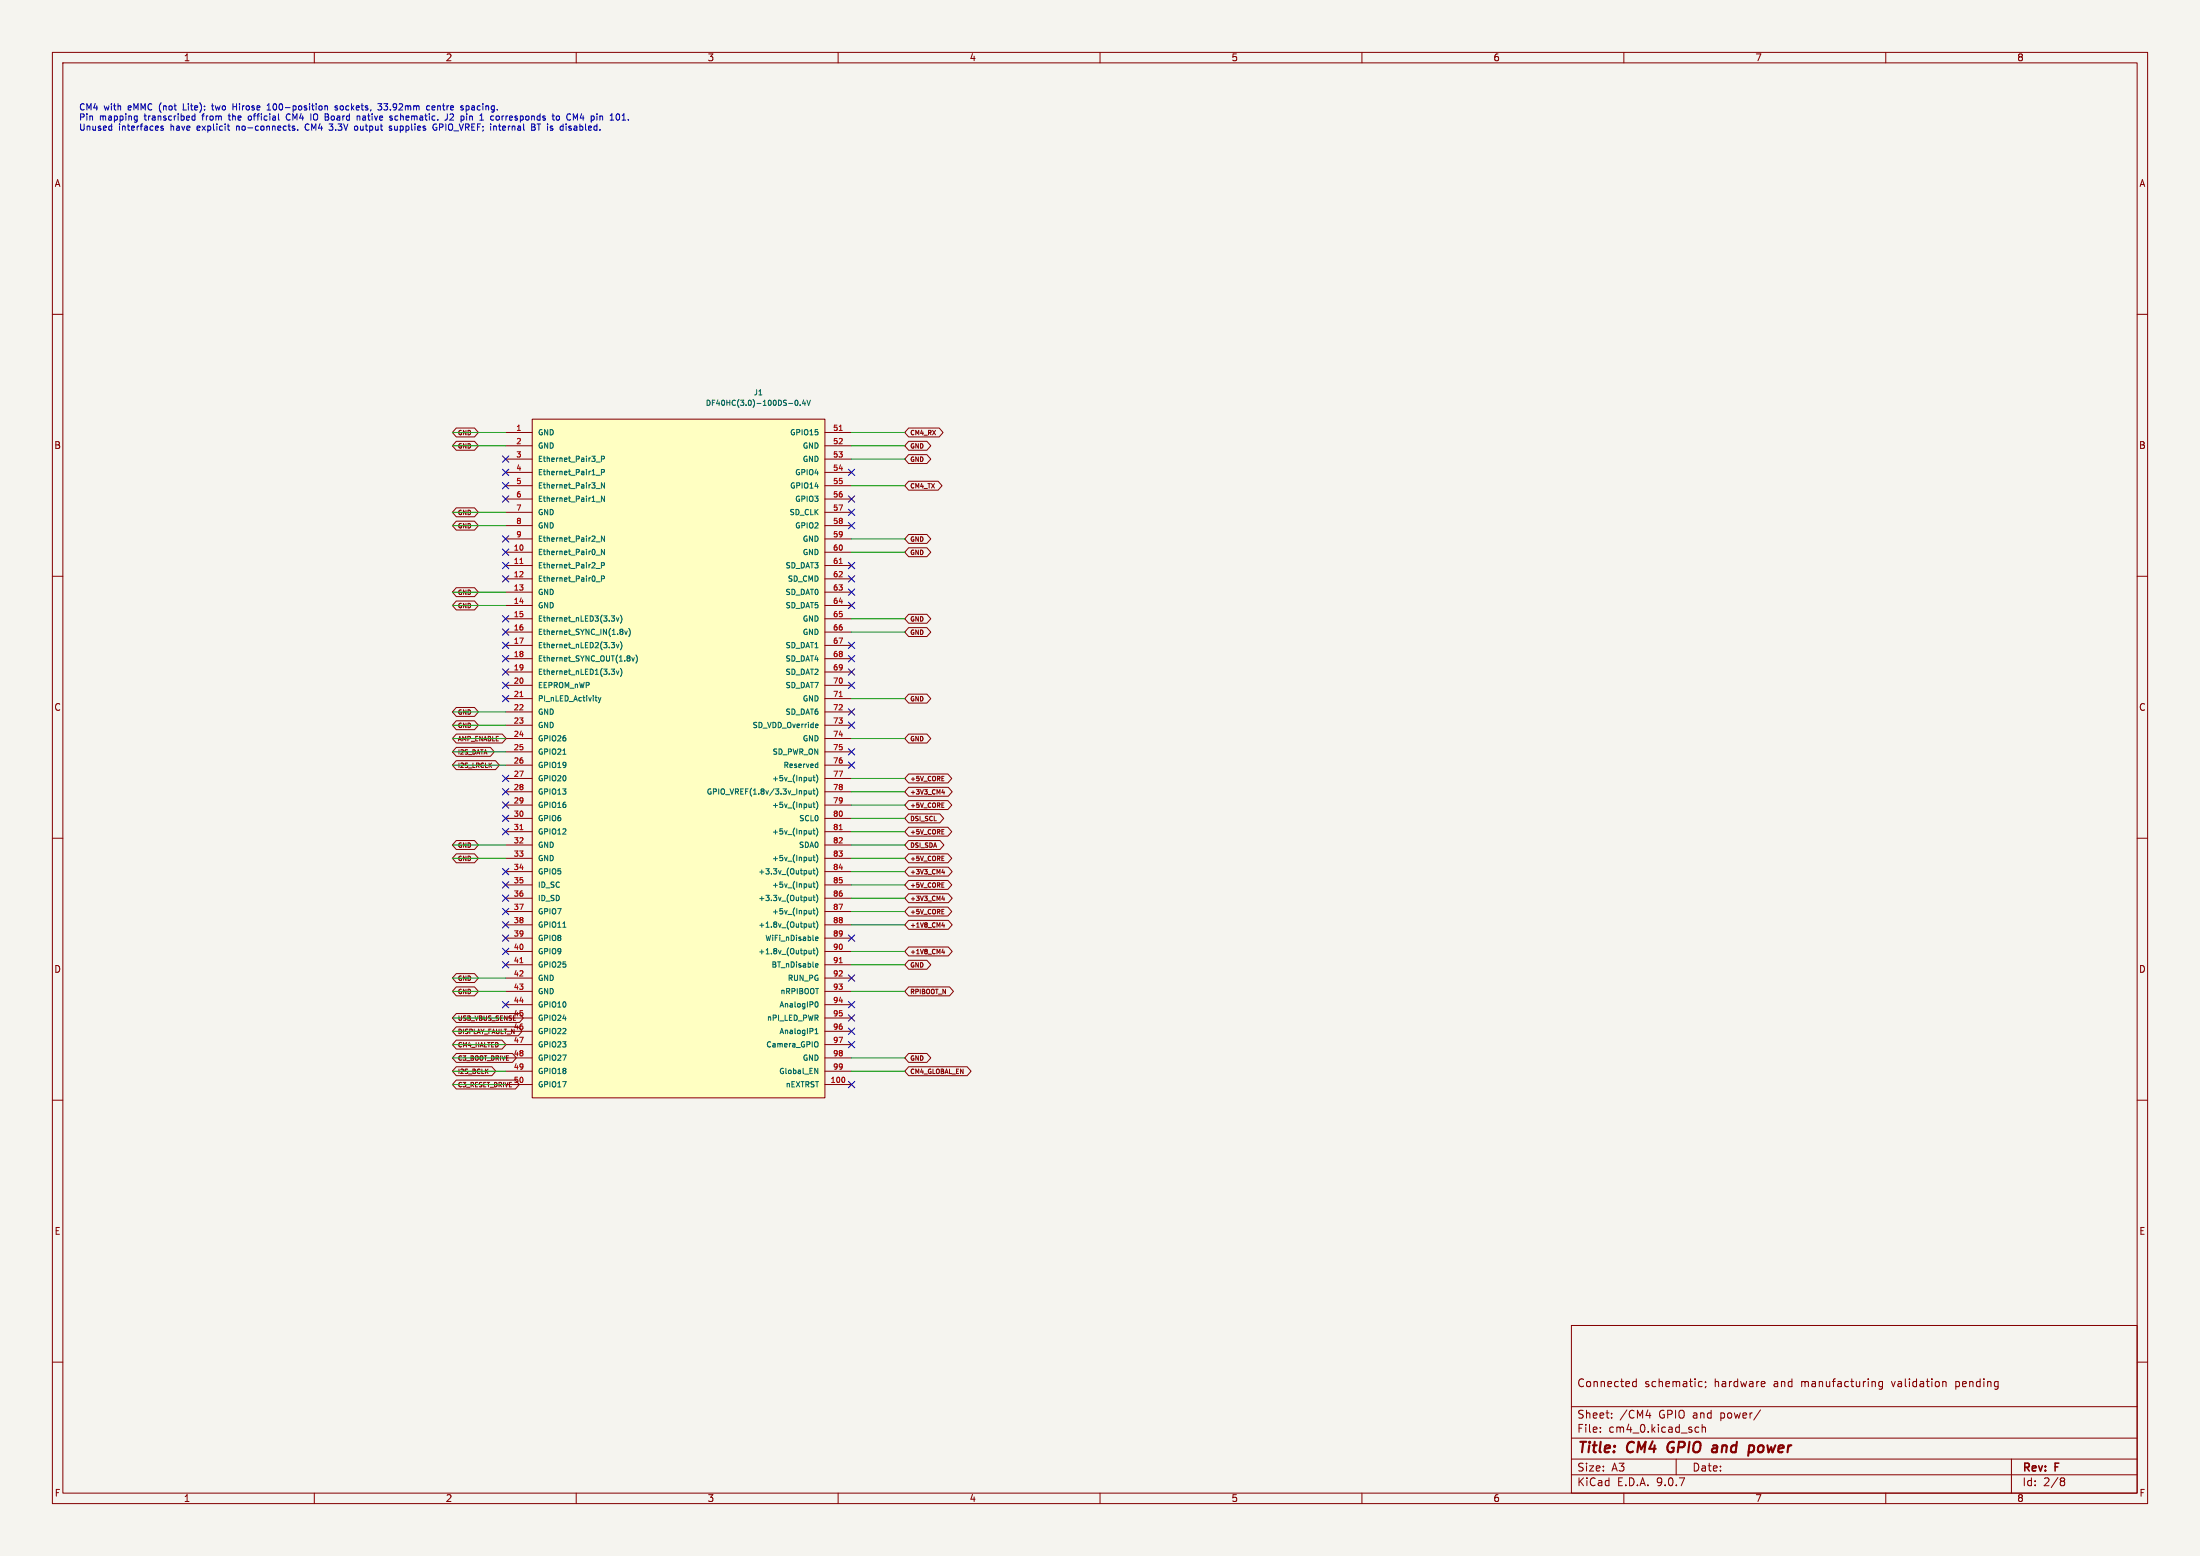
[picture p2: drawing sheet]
<svg xmlns="http://www.w3.org/2000/svg" width="420mm" height="297mm" viewBox="0 0 420 297" stroke-linecap="round" stroke-linejoin="round" font-family="sans-serif">
<path d="M0 0h420v297h-420z" fill="#f5f4ef" stroke="#f5f4ef" stroke-width=".19"/>
<g fill="none" stroke="#840000" stroke-width=".19">
<path d="M10 10h400v277h-400zM12 12h396v273h-396zM60 10v2M110 10v2M160 10v2M210 10v2M260 10v2M310 10v2M360 10v2M10 60h2M408 60h2M10 110h2"/>
<path d="M408 110h2M10 160h2M408 160h2M10 210h2M408 210h2M300 253h108v32h-108zM10 260h2M300 278.5h108M300 274.5h108M300 268.5h108M305.5 273.2v.2M305.5 272.5v.1"/>
<path d="M307.7 270.5v.2M307.7 269.8v.1M311.7 264.4l.2 .3 .5-.1M312.4 263.2v1.5M312.4 263.8l-.5-.1-.2 .3M314.2 270.2h1M314.9 269.7v1M320 278.5v3M323.7 273.3h.6M323.7 272.5h.6M324.4 264.6h.5M324.4 263.8h.5"/>
<path d="M324.9 272.5l.3-.1 .3 .1 .1 .9M324.9 271.9v1.5M325.6 263.8v.1M325.7 264.6l-.2 .3M336.1 269.1l-1.3 1.9M336.4 263.7l.5 .1v.2l-.7 .2M336.9 264.6l-.5 .1M357.9 263.8l.1 .9M359.4 263.7v1.2l-.3 .3-.4-.1M359.4 263.8l-.5-.1-.2 .3 .1 .6h.6M370.9 263.8h.5l.1 .9M384 278.5v6.5"/>
<path d="M408 260h2M60 285v2M110 285v2M160 285v2M210 285v2M260 285v2M300 281.5h108M310 285v2M360 285v2M393.6 282.1l.4 .1 .2 .2-.3 .3M393.6 282.7h.3M393.9 282.7l.2 .2 .1 .4-.2 .2-.4 .1"/>
</g>
<path d="M318.6 275.5a1.27 1.27 0 0 0 0 1.6M327.2 275.9l.6 .1M327.7 277.1l-.7 .1M327.8 276.3l-.7 .1M334.5 275.9l.4 .4-.2 .7" fill="none" stroke="#840000" stroke-width=".4"/>
<path d="M101.6 80h55.9v129.6h-55.9z" fill="#ffffc2"/>
<g fill="none" stroke="#840000" stroke-width=".19">
<path d="M87.1 81.7h3.5l.7 .9-.7 .8h-3.5l-.7-.8zM87.1 84.2h3.5l.7 .9-.7 .8h-3.5l-.7-.8zM87.1 96.9h3.5l.7 .9-.7 .8h-3.5l-.7-.8zM87.1 99.5h3.5l.7 .8-.7 .9h-3.5l-.7-.9zM96.5 82.6h5.1M96.5 85.1h5.1M96.5 87.6h5.1M96.5 90.2h5.1M96.5 92.7h5.1M96.5 95.3h5.1M96.5 97.8h5.1M101.6 80h55.9v129.6h-55.9z"/>
<path d="M157.5 82.6h5.1M157.5 85.1h5.1M157.5 87.6h5.1M157.5 90.2h5.1M157.5 92.7h5.1M157.5 95.3h5.1M157.5 97.8h5.1M173.5 81.7h5.8l.7 .9-.7 .8h-5.8l-.8-.8zM173.5 84.2h3.4l.8 .9-.8 .8h-3.4l-.8-.8zM173.5 91.9h5.6l.7 .8-.7 .9h-5.6l-.8-.9zM173.5 86.8h3.4l.8 .8-.8 .9h-3.4l-.8-.9zM87.1 112.2h3.5l.7 .8-.7 .9h-3.5l-.7-.9z"/>
<path d="M87.1 114.7h3.5l.7 .9-.7 .8h-3.5l-.7-.8zM96.5 100.3h5.1M96.5 102.9h5.1M96.5 105.4h5.1M96.5 108h5.1M96.5 110.5h5.1M96.5 113h5.1M96.5 115.6h5.1M96.5 118.1h5.1M157.5 100.3h5.1M157.5 102.9h5.1M157.5 105.4h5.1"/>
<path d="M157.5 108h5.1M157.5 110.5h5.1M157.5 113h5.1M157.5 115.6h5.1M157.5 118.1h5.1M173.5 102h3.4l.8 .9-.8 .8h-3.4l-.8-.8zM173.5 104.6h3.4l.8 .8-.8 .9h-3.4l-.8-.9zM173.5 119.8h3.4l.8 .9-.8 .8h-3.4l-.8-.8zM173.5 117.3h3.4l.8 .8-.8 .9h-3.4l-.8-.9zM87.1 135h3.5l.7 .9-.7 .8h-3.5l-.7-.8zM87.1 137.6h3.5l.7 .8-.7 .9h-3.5l-.7-.9zM96.5 120.7h5.1"/>
<path d="M96.5 123.2h5.1M96.5 125.7h5.1M96.5 128.3h5.1M96.5 130.8h5.1M96.5 133.4h5.1M96.5 135.9h5.1M96.5 138.4h5.1M157.5 120.7h5.1M157.5 123.2h5.1M157.5 125.7h5.1M157.5 128.3h5.1M157.5 130.8h5.1"/>
<path d="M157.5 133.4h5.1M157.5 135.9h5.1M157.5 138.4h5.1M173.5 132.5h3.4l.8 .9-.8 .8h-3.4l-.8-.8zM87.1 140.1h8.8l.7 .9-.7 .8h-8.8l-.7-.8zM87.1 142.7h6.5l.8 .8-.8 .9h-6.5l-.7-.9zM87.1 145.2h7.5l.7 .9-.7 .8h-7.5l-.7-.8zM96.5 141h5.1M96.5 143.5h5.1M96.5 146.1h5.1M96.5 148.6h5.1M96.5 151.1h5.1"/>
<path d="M96.5 153.7h5.1M96.5 156.2h5.1M96.5 158.8h5.1M157.5 141h5.1M157.5 143.5h5.1M157.5 146.1h5.1M157.5 148.6h5.1M157.5 151.1h5.1M157.5 153.7h5.1M157.5 156.2h5.1M157.5 158.8h5.1M173.5 152.8h7.5l.7 .9-.7 .8h-7.5l-.8-.8z"/>
<path d="M173.5 155.4h5.9l.8 .8-.8 .9h-5.9l-.8-.9zM173.5 157.9h7.5l.7 .9-.7 .8h-7.5l-.8-.8zM173.5 150.3h7.5l.8 .8-.8 .9h-7.5l-.8-.9zM173.5 147.7h7.5l.7 .9-.7 .8h-7.5l-.8-.8zM173.5 140.1h3.4l.8 .9-.8 .8h-3.4l-.8-.8zM179.8 154.1h.4M179.8 153.3h.4M179.8 159.2h.4M179.8 158.3h.4M179.8 149h.4M179.8 148.2h.4M180 150.7l-.2 .6h.5"/>
<path d="M180.2 151v.6M87.1 160.4h3.5l.7 .9-.7 .8h-3.5l-.7-.8zM87.1 163h3.5l.7 .8-.7 .9h-3.5l-.7-.9zM96.5 161.3h5.1M96.5 163.8h5.1M96.5 166.4h5.1M96.5 168.9h5.1M96.5 171.5h5.1M96.5 174h5.1M96.5 176.5h5.1M96.5 179.1h5.1M157.5 161.3h5.1"/>
<path d="M157.5 163.8h5.1M157.5 166.4h5.1M157.5 168.9h5.1M157.5 171.5h5.1M157.5 174h5.1M157.5 176.5h5.1M157.5 179.1h5.1M173.5 163h7.5l.7 .8-.7 .9h-7.5l-.8-.9zM173.5 160.4h6l.7 .9-.7 .8h-6l-.8-.8zM173.5 175.7h7.5l.8 .8-.8 .9h-7.5l-.8-.9zM173.5 173.1h7.5l.7 .9-.7 .8h-7.5l-.8-.8zM173.5 170.6h7.5l.8 .9-.8 .8h-7.5l-.8-.8z"/>
<path d="M173.5 168.1h7.5l.7 .8-.7 .9h-7.5l-.8-.9zM173.5 165.5h7.5l.8 .9-.8 .8h-7.5l-.8-.8zM179.8 164.3h.4M179.8 163.4h.4M179.8 174.4h.4M179.8 173.6h.4M179.8 169.4h.4M179.8 168.5h.4M180 176.1l-.2 .6h.5M180 171l-.2 .6h.5M180 165.9l-.2 .6h.5M180.2 166.2v.6"/>
<path d="M180.2 171.3v.6M180.2 176.4v.6M87.1 198.5h8.7l.8 .9-.8 .8h-8.7l-.7-.8zM87.1 196h11.8l.8 .9-.8 .8h-11.8l-.7-.8zM87.1 193.5h12.1l.7 .8-.7 .9h-12.1l-.7-.9zM87.1 188.4h3.5l.7 .8-.7 .9h-3.5l-.7-.9zM87.1 185.8h3.5l.7 .9-.7 .8h-3.5l-.7-.8zM96.5 181.6h5.1M96.5 184.2h5.1M96.5 186.7h5.1M96.5 189.2h5.1M96.5 191.8h5.1"/>
<path d="M96.5 194.3h5.1M96.5 196.9h5.1M96.5 199.4h5.1M157.5 181.6h5.1M157.5 184.2h5.1M157.5 186.7h5.1M157.5 189.2h5.1M157.5 191.8h5.1M157.5 194.3h5.1M157.5 196.9h5.1M157.5 199.4h5.1M173.5 183.3h3.4l.8 .9-.8 .8h-3.4l-.8-.8z"/>
<path d="M173.5 180.8h7.5l.8 .8-.8 .9h-7.5l-.8-.9zM173.5 188.4h7.8l.7 .8-.7 .9h-7.8l-.8-.9zM180 181.2l-.2 .6h.5M180.2 181.5v.6M87.1 206.2h11.3l.7 .8-.7 .9h-11.3l-.7-.9zM87.1 201.1h10.7l.8 .8-.8 .9h-10.7l-.7-.9zM87.1 203.6h6.8l.8 .9-.8 .8h-6.8l-.7-.8zM96.5 201.9h5.1M96.5 204.5h5.1M96.5 207h5.1M157.5 201.9h5.1M157.5 204.5h5.1"/>
<path d="M157.5 207h5.1M173.5 203.6h11.1l.8 .9-.8 .8h-11.1l-.8-.8zM173.5 201.1h3.4l.8 .8-.8 .9h-3.4l-.8-.9z"/>
</g>
<g fill="none" stroke="#006464" stroke-width=".19">
<path d="M151.9 76.5l.1-.1a.49 .49 0 0 1 .3 .5 .49 .49 0 0 1-.4 .4l-.1-.3zM152.8 77.3v.1M153.4 76.3l-.2 .8h.6M153.7 76.7v.7M154 76.4l.4 1 .3-1M113.8 88.2h.8M113.8 90.7h.8M113.8 93.3h.8M113.8 95.8h.8M114.8 87.6h.5v-.4l-.5-.1v1M114.8 90.1h.5v-.4l-.5-.1v1M115.4 92.2v1l-.6-1v1"/>
<path d="M115.4 94.7v1l-.6-1v1M113.8 103.4h.8M113.8 106h.8M113.8 108.5h.8M113.8 111h.8M114.8 107.9h.5v-.4l-.5-.1v1M114.8 110.5l.5-.1v-.4l-.5-.1v1.1M115.4 102.3v1l-.6-1v1M115.4 104.9v1l-.6-1v1M116.7 117.6h.6l-.3 .3 .3 .1v.4l-.2 .2h-.3M117.7 117.9l.2 .7 .2-.7M118.4 117.4a1.17 1.17 0 0 1 0 1.6"/>
<path d="M120 120a1.17 1.17 0 0 1 0 1.5M114.2 133.1l.3 .7M114.5 133.8l-.3 .4M114.7 133.1l-.2 .7M116.7 122.6h.6l-.3 .4 .3 .1v.4l-.2 .2h-.3M116.7 127.7h.6l-.3 .4 .3 .1v.3l-.2 .2h-.3M117.7 123l.2 .7 .2-.7M117.7 128.1l.2 .6 .2-.6M118.4 122.5a1.17 1.17 0 0 1 0 1.5M118.4 127.6a1.17 1.17 0 0 1 0 1.5M118.9 120.2v.2M118.9 120.6v.4"/>
<path d="M119.3 120.4l.2 .7 .2-.7M120.6 125.5l.3 .7 .2-.7M121.4 125a1.17 1.17 0 0 1 0 1.6M155.8 138.2l.3 .1 .1 .2-.5 .1M156.1 138.8l-.3 .1M107.5 144h.5M153.8 150.9l.2 .2v.3l-.2 .2M154.4 150.9l.1 .6h.4M154.9 148.4v.7M154.9 150.9v.7M154.9 153.5v.6M154.9 158.5v.7"/>
<path d="M154.9 149h-.1M154.9 154l-.1 .1M154.9 159.1l-.1 .1M155.2 148.4h.4M155.2 150.9h.4M155.2 153.5h.4M155.2 158.5h.4M155.3 148v.9l.3 .2M155.3 150.6v.8l.3 .2M155.3 153.1v.9l.3 .1M155.3 158.2v.9l.3 .1M155.8 147.9a1.17 1.17 0 0 1 0 1.5"/>
<path d="M155.8 150.4a1.17 1.17 0 0 1 0 1.6M155.8 153a1.17 1.17 0 0 1 0 1.5M155.8 158.1a1.17 1.17 0 0 1 0 1.5M155.8 145.8l.3 .1M156.1 145.5v1M156.1 146.5h-.3M107.5 177h.5M154.9 176.9h-.4M154.9 163.6v.7M154.9 166.2v.6M154.9 168.7v.7M154.9 171.2v.7"/>
<path d="M154.9 173.8v.7M154.9 176.3v.7M154.9 164.2h-.1M154.9 166.7l-.4 .1M154.9 169.3h-.1M154.9 171.8l-.4 .1M154.9 174.4h-.1M155.2 163.6h.4M155.2 166.2h.4M155.2 168.7h.4M155.2 171.2h.4M155.2 173.8h.4"/>
<path d="M155.2 176.3h.4M155.3 176v.8l.3 .2M155.3 163.3v.8l.3 .2M155.3 165.8v.9l.3 .1M155.3 168.4v.8l.3 .2M155.3 170.9v.9l.3 .1M155.3 173.4v.9l.3 .2M155.7 179.2l.5-.1-.1-.2h-.3l-.1 .1v.5h.4M155.8 163.1a1.17 1.17 0 0 1 0 1.6M155.8 165.7a1.17 1.17 0 0 1 0 1.5M155.8 168.2a1.17 1.17 0 0 1 0 1.6M155.8 170.8a1.17 1.17 0 0 1 0 1.5"/>
<path d="M155.8 173.3a1.17 1.17 0 0 1 0 1.5M155.8 175.8a1.17 1.17 0 0 1 0 1.6M154.9 181.4v.7M154.9 182h-.4M155.2 181.4h.4M155.3 181.1v.8l.3 .2M155.6 191.6l.2-.4a.54 .54 0 0 1 .4 .5 .54 .54 0 0 1-.4 .5l-.2-.4M155.6 197.3h.6M155.6 196.6l.3-.3v1M155.7 184.1l.1-.2 .4 .2-.5 .2M155.7 184.5l.1 .1h.3M155.8 180.9a1.17 1.17 0 0 1 0 1.6"/>
<path d="M155.9 198.8l.3 .4-.1 .5-.2 .2M155.5 203.9l.6 1v-1"/>
</g>
<path d="M160.2 82.2h.6M99.3 107.6h.5M160.2 107.6h.6M99.3 133h.5M160.2 133h.6M99.3 158.4h.5M160.2 158.4h.6M99.3 183.8h.5M160.2 183.8h.6M161.2 205.8v.6" fill="none" stroke="#a90000" stroke-width=".19"/>
<g fill="none" stroke="#009600" stroke-width=".19">
<path d="M86.4 82.6h10.1M86.4 85.1h10.1M86.4 97.8h10.1M162.6 92.7h10.1M162.6 82.6h10.1M162.6 85.1h10.1M162.6 87.6h10.1M86.4 115.6h10.1M86.4 113h10.1M86.4 100.3h10.1M162.6 118.1h10.1M162.6 105.4h10.1"/>
<path d="M162.6 102.9h10.1M86.4 135.9h10.1M86.4 138.4h10.1M162.6 120.7h10.1M162.6 133.4h10.1M86.4 141h10.1M86.4 143.5h10.1M86.4 146.1h10.1M162.6 158.8h10.1M162.6 156.2h10.1M162.6 153.7h10.1M162.6 151.1h10.1"/>
<path d="M162.6 148.6h10.1M162.6 141h10.1M86.4 163.8h10.1M86.4 161.3h10.1M162.6 166.4h10.1M162.6 176.5h10.1M162.6 174h10.1M162.6 171.5h10.1M162.6 168.9h10.1M162.6 163.8h10.1M162.6 161.3h10.1M86.4 189.2h10.1"/>
<path d="M86.4 186.7h10.1M86.4 194.3h10.1M86.4 199.4h10.1M86.4 196.9h10.1M162.6 189.2h10.1M162.6 184.2h10.1M162.6 181.6h10.1M86.4 204.5h10.1M86.4 201.9h10.1M86.4 207h10.1M162.6 204.5h10.1M162.6 201.9h10.1"/>
</g>
<g fill="none" stroke="#000084" stroke-width=".19">
<path d="M95.9 87l1.2 1.2M95.9 94.6l1.2 1.3M95.9 92.1l1.2 1.2M95.9 89.6l1.2 1.2M97.1 87l-1.2 1.2M97.1 94.6l-1.2 1.3M97.1 92.1l-1.2 1.2M97.1 89.6l-1.2 1.2M162 99.7l1.2 1.2M162 97.2l1.2 1.2M162 94.6l1.2 1.3M162 89.6l1.2 1.2"/>
<path d="M163.2 99.7l-1.2 1.2M163.2 97.2l-1.2 1.2M163.2 94.6l-1.2 1.3M163.2 89.6l-1.2 1.2M95.9 117.5l1.2 1.2M95.9 109.9l1.2 1.2M95.9 107.3l1.2 1.3M95.9 104.8l1.2 1.2M95.9 102.3l1.2 1.2M97.1 117.5l-1.2 1.2M97.1 109.9l-1.2 1.2M97.1 107.3l-1.2 1.3"/>
<path d="M97.1 104.8l-1.2 1.2M97.1 102.3l-1.2 1.2M162 107.3l1.2 1.3M162 109.9l1.2 1.2M162 112.4l1.2 1.2M162 115l1.2 1.2M163.2 115l-1.2 1.2M163.2 112.4l-1.2 1.2M163.2 107.3l-1.2 1.3M163.2 109.9l-1.2 1.2M95.9 130.2l1.2 1.2M95.9 127.7l1.2 1.2"/>
<path d="M95.9 125.1l1.2 1.2M95.9 122.6l1.2 1.2M95.9 120l1.2 1.3M95.9 132.7l1.2 1.3M97.1 130.2l-1.2 1.2M97.1 127.7l-1.2 1.2M97.1 125.1l-1.2 1.2M97.1 122.6l-1.2 1.2M97.1 120l-1.2 1.3M97.1 132.7l-1.2 1.3M162 122.6l1.2 1.2M162 125.1l1.2 1.2"/>
<path d="M162 127.7l1.2 1.2M162 130.2l1.2 1.2M162 135.3l1.2 1.2M162 137.8l1.2 1.2M163.2 125.1l-1.2 1.2M163.2 122.6l-1.2 1.2M163.2 127.7l-1.2 1.2M163.2 130.2l-1.2 1.2M163.2 135.3l-1.2 1.2M163.2 137.8l-1.2 1.2M95.9 148l1.2 1.2M95.9 153.1l1.2 1.2"/>
<path d="M95.9 158.1l1.2 1.3M95.9 155.6l1.2 1.2M95.9 150.5l1.2 1.2M97.1 148l-1.2 1.2M97.1 153.1l-1.2 1.2M97.1 158.1l-1.2 1.3M97.1 155.6l-1.2 1.2M97.1 150.5l-1.2 1.2M162 142.9l1.2 1.2M162 145.4l1.2 1.3M163.2 142.9l-1.2 1.2M163.2 145.4l-1.2 1.3"/>
<path d="M95.9 178.5l1.2 1.2M95.9 175.9l1.2 1.2M95.9 173.4l1.2 1.2M95.9 170.8l1.2 1.3M95.9 168.3l1.2 1.2M95.9 165.8l1.2 1.2M97.1 165.8l-1.2 1.2M97.1 178.5l-1.2 1.2M97.1 175.9l-1.2 1.2M97.1 173.4l-1.2 1.2M97.1 170.8l-1.2 1.3M97.1 168.3l-1.2 1.2"/>
<path d="M162 178.5l1.2 1.2M163.2 178.5l-1.2 1.2M95.9 191.2l1.2 1.2M95.9 183.5l1.2 1.3M95.9 181l1.2 1.2M97.1 191.2l-1.2 1.2M97.1 183.5l-1.2 1.3M97.1 181l-1.2 1.2M162 196.2l1.2 1.3M162 186.1l1.2 1.2M162 198.8l1.2 1.2M162 191.2l1.2 1.2"/>
<path d="M162 193.7l1.2 1.2M163.2 196.2l-1.2 1.3M163.2 186.1l-1.2 1.2M163.2 198.8l-1.2 1.2M163.2 191.2l-1.2 1.2M163.2 193.7l-1.2 1.2M162 206.4l1.2 1.2M163.2 206.4l-1.2 1.2"/>
</g>
<g fill="none" stroke="#0000c2" stroke-width=".19">
<path d="M35 19.8v1.2h.6M40.5 19.8v1l.2 .2M44.5 19.8v1.2M72.1 19.8h.8l-.4 .5 .3 .1v.5l-.2 .1-.5-.1M73.3 19.8h.7M21.3 23.7v1.2M21.3 24.8l-.1 .1M25.8 22.1l.4 .1M26.2 22.1v1l-.4 .2M26.2 22.9h-.4M31.2 24.1h-.3l-.2 .1 .1 .2 .4 .1v.3h-.5M36.7 22.2v.6l.5 .1"/>
<path d="M37.2 21.7v1.2M40.4 20.2h.4M43.4 24.1h.4M43.6 22.1h.4M43.6 24.7l.2 .2M44.5 20.4h.7M45.2 24.1v.8M45.2 24.1v.1M47.8 22.1l-.4 .3v.4l.4 .1M51 21h.7M51 20.1l.3-.3v1.2M54.6 22.2l.2 .6 .4 .1"/>
<path d="M56.2 24.1h-.2l-.2 .1v.2l.4 .1v.3h-.4M56.8 24.7v.2M58.3 23.9v.7l.3 .3M59.8 22.1l.1 .7 .2 .1M62 20.3h.5v.7M62 20.2v.8M62.7 22.4v.4M62.8 23.7h.8l-.4 .4h.1M63 24.9h.3M64.4 20.3l-.3-.1-.1 .2v.1l.4 .2v.2h-.4M67.8 24.1h.3l.2 .2-.1 .4-.4 .1M68.6 22.2l.1 .7"/>
<path d="M69.4 22.5l-.2 .1 .2 .3M73.3 20.9h.1M74.6 22.5l.3 .1v.2l-.4 .1M74.6 22.1l.3 .1M74.8 24.1h-.3l-.2 .1 .1 .2 .4 .1v.3h-.5M75.8 22.1l-.3 .1-.1 .2v.4l.4 .1M82 20.3l-.3-.1-.3 .2 .2 .5h.4M82.8 23.8a.56 .56 0 0 0-.1 .8 .56 .56 0 0 0 .7 .1v-.4h-.2M82.9 20.2l-.4 .2v.5l.4 .1M83 20.5l-.5 .1M85.4 21.7l-.1 1.1-.4 .1M86.5 22.2l-.7 .7h.8"/>
<path d="M88.4 20.7v.2M89 20.3h.5M89 20.2v1.2M89.5 20.9h-.5M89.7 22.1v.8M93.7 22.2v.6M95.3 22.2v.6M95.8 22.1v.8M95.9 22.2l-.1 .2M101.5 23.7v1.2l.6-.2 .1-.2-.3-.3M102.9 23.7v1.2M106.3 22.2l.3-.1 .2 .3v.3l-.2 .2-.4-.2z"/>
<path d="M108.6 24.8l.3 .1M108.9 24.1l-.3 .1v.2l.3 .1M111 21.7l-.2 .8h.7M118.8 22.9h.6M118.9 22l.2-.3v1.2"/>
</g>
<g font-size="2.8" fill="#840000">
<text x="301" y="277.9">Title:</text>
<text x="310.6" y="277.9">CM4</text>
<text x="319.2" y="277.9">GPIO</text>
<text x="328.5" y="277.9">and</text>
<text x="336.3" y="277.9">power</text>
</g>
<g font-size="2.1" fill="#840000">
<text x="301" y="265">Connected</text>
<text x="313.9" y="265">schematic;</text>
<text x="327.3" y="265">hardware</text>
<text x="338.7" y="265">and</text>
<text x="344.1" y="265">manufacturing</text>
<text x="361.6" y="265">validation</text>
<text x="373.9" y="265">pending</text>
<text x="301" y="273.7">File:</text>
<text x="301" y="271">Sheet:</text>
<text x="307.1" y="273.7">cm4_0.kicad_sch</text>
<text x="309.2" y="271">/CM4</text>
<text x="316.7" y="271">GPIO and</text>
<text x="328.7" y="271">power/</text>
<text x="301" y="281.1">Size:</text>
<text x="307.6" y="281.1">A3</text>
<text x="323" y="281.1">Date:</text>
<text x="386" y="281.3">Rev:</text>
<text x="392.4" y="281.3">F</text>
<text x="301" y="283.9">KiCad</text>
<text x="308.7" y="283.9">E.D.A.</text>
<text x="316.3" y="283.9">9.0.7</text>
<text x="386" y="283.9">Id:</text>
<text x="390.1" y="283.9">2/8</text>
</g>
<g font-size="1.8" fill="#840000">
<text x="35" y="11.9">1</text>
<text x="85" y="11.9">2</text>
<text x="135" y="11.9">3</text>
<text x="185" y="11.9">4</text>
<text x="235" y="11.9">5</text>
<text x="285" y="11.9">6</text>
<text x="335" y="11.9">7</text>
<text x="385" y="11.9">8</text>
<text x="10.3" y="35.9">A</text>
<text x="408.3" y="35.9">A</text>
<text x="10.3" y="85.9">B</text>
<text x="408.2" y="85.9">B</text>
<text x="10.3" y="135.9">C</text>
<text x="408.2" y="135.9">C</text>
<text x="10.3" y="185.9">D</text>
<text x="408.2" y="185.9">D</text>
<text x="10.3" y="235.9">E</text>
<text x="408.3" y="235.9">E</text>
<text x="10.3" y="285.9">F</text>
<text x="35" y="286.9">1</text>
<text x="85" y="286.9">2</text>
<text x="135" y="286.9">3</text>
<text x="185" y="286.9">4</text>
<text x="235" y="286.9">5</text>
<text x="285" y="286.9">6</text>
<text x="335" y="286.9">7</text>
<text x="385" y="286.9">8</text>
<text x="408.3" y="285.9">F</text>
</g>
<g font-size="1.7" fill="#0000c2">
<text x="15" y="21.4">CM4</text>
<text x="15" y="23.3">Pin</text>
<text x="19" y="23.3">mapping</text>
<text x="19.8" y="21.4">with</text>
<text x="24.6" y="21.4">eMMC</text>
<text x="27.7" y="23.3">transcribed</text>
<text x="30.7" y="21.4">(not</text>
<text x="35.5" y="21.4">Lite):</text>
<text x="39" y="23.3">from</text>
<text x="41.2" y="21.4">two</text>
<text x="44.2" y="23.3">the</text>
<text x="45.4" y="21.4">Hirose</text>
<text x="48.1" y="23.3">official</text>
<text x="52.2" y="21.4">100-position</text>
<text x="55.6" y="23.3">CM4</text>
<text x="60.5" y="23.3">IO</text>
<text x="63.4" y="23.3">Board</text>
<text x="65.4" y="21.4">sockets,</text>
<text x="69.8" y="23.3">native</text>
<text x="73.8" y="21.4">33.92mm</text>
<text x="76.3" y="23.3">schematic.</text>
<text x="83.3" y="21.4">centre</text>
<text x="87" y="23.3">J2</text>
<text x="90" y="21.4">spacing.</text>
<text x="90.2" y="23.3">pin</text>
<text x="94.1" y="23.3">1</text>
<text x="96.4" y="23.3">corresponds</text>
<text x="108.4" y="23.3">to</text>
<text x="111.3" y="23.3">CM4</text>
<text x="116.2" y="23.3">pin</text>
<text x="120.1" y="23.3">101.</text>
<text x="15" y="25.3">Unused</text>
<text x="22.6" y="25.3">interfaces</text>
<text x="32.7" y="25.3">have</text>
<text x="37.9" y="25.3">explicit</text>
<text x="45.6" y="25.3">no-connects.</text>
<text x="59" y="25.3">CM4</text>
<text x="63.8" y="25.3">3.3V</text>
<text x="68.9" y="25.3">output</text>
<text x="75.7" y="25.3">supplies</text>
<text x="84.3" y="25.3">GPIO_VREF; internal</text>
<text x="103.5" y="25.3">BT is</text>
<text x="109.4" y="25.3">disabled.</text>
</g>
<g font-size="1.4" fill="#006464">
<text x="134.6" y="77.7">DF40HC(3.0)-100DS-0.4V</text>
<text x="143.8" y="75.7">J1</text>
<text x="102.6" y="83.3">GND</text>
<text x="150.7" y="83.3">GPIO15</text>
<text x="102.6" y="85.8">GND</text>
<text x="102.6" y="88.4">Ethernet_Pair3_P</text>
<text x="153.1" y="85.8">GND</text>
<text x="153.1" y="88.4">GND</text>
<text x="102.6" y="90.9">Ethernet_Pair1_P</text>
<text x="102.6" y="93.4">Ethernet_Pair3_N</text>
<text x="102.6" y="96">Ethernet_Pair1_N</text>
<text x="150.7" y="93.4">GPIO14</text>
<text x="151.7" y="90.9">GPIO4</text>
<text x="151.7" y="96">GPIO3</text>
<text x="102.6" y="98.5">GND</text>
<text x="102.6" y="101.1">GND</text>
<text x="150.6" y="98.5">SD_CLK</text>
<text x="151.7" y="101.1">GPIO2</text>
<text x="102.6" y="103.6">Ethernet_Pair2_N</text>
<text x="102.6" y="106.1">Ethernet_Pair0_N</text>
<text x="153.1" y="103.6">GND</text>
<text x="153.1" y="106.1">GND</text>
<text x="102.6" y="108.7">Ethernet_Pair2_P</text>
<text x="102.6" y="111.2">Ethernet_Pair0_P</text>
<text x="102.6" y="113.8">GND</text>
<text x="149.8" y="108.7">SD_DAT3</text>
<text x="149.8" y="113.8">SD_DAT0</text>
<text x="150.3" y="111.2">SD_CMD</text>
<text x="102.6" y="116.3">GND</text>
<text x="102.6" y="118.8">Ethernet_nLED3(3.3v)</text>
<text x="149.8" y="116.3">SD_DAT5</text>
<text x="153.1" y="118.8">GND</text>
<text x="102.6" y="121.4">Ethernet_SYNC_IN(1.8v)</text>
<text x="102.6" y="123.9">Ethernet_nLED2(3.3v)</text>
<text x="149.8" y="123.9">SD_DAT1</text>
<text x="153.1" y="121.4">GND</text>
<text x="102.6" y="126.5">Ethernet_SYNC_OUT(1.8v)</text>
<text x="102.6" y="129">Ethernet_nLED1(3.3v)</text>
<text x="102.6" y="131.5">EEPROM_nWP</text>
<text x="149.8" y="126.5">SD_DAT4</text>
<text x="149.8" y="129">SD_DAT2</text>
<text x="149.8" y="131.5">SD_DAT7</text>
<text x="102.6" y="134.1">PI_nLED_Activity</text>
<text x="102.6" y="136.6">GND</text>
<text x="149.8" y="136.6">SD_DAT6</text>
<text x="153.1" y="134.1">GND</text>
<text x="102.6" y="139.2">GND</text>
<text x="102.6" y="141.7">GPIO26</text>
<text x="143.5" y="139.2">SD_VDD_Override</text>
<text x="153.1" y="141.7">GND</text>
<text x="102.6" y="144.2">GPIO21</text>
<text x="102.6" y="146.8">GPIO19</text>
<text x="102.6" y="149.3">GPIO20</text>
<text x="147.3" y="149.3">+5v_(Input)</text>
<text x="147.4" y="144.2">SD_PWR_ON</text>
<text x="149.4" y="146.8">Reserved</text>
<text x="102.6" y="151.9">GPIO13</text>
<text x="102.6" y="154.4">GPIO16</text>
<text x="134.8" y="151.9">GPIO_VREF(1.8v/3.3v_Input)</text>
<text x="147.3" y="154.4">+5v_(Input)</text>
<text x="102.6" y="156.9">GPIO6</text>
<text x="102.6" y="159.5">GPIO12</text>
<text x="147.3" y="159.5">+5v_(Input)</text>
<text x="152.4" y="156.9">SCL0</text>
<text x="102.6" y="162">GND</text>
<text x="102.6" y="164.6">GND</text>
<text x="102.6" y="167.1">GPIO5</text>
<text x="144.6" y="167.1">+3.3v_(Output)</text>
<text x="147.3" y="164.6">+5v_(Input)</text>
<text x="152.4" y="162">SDA0</text>
<text x="102.6" y="169.6">ID_SC</text>
<text x="102.6" y="172.2">ID_SD</text>
<text x="144.6" y="172.2">+3.3v_(Output)</text>
<text x="147.3" y="169.6">+5v_(Input)</text>
<text x="102.6" y="174.7">GPIO7</text>
<text x="102.6" y="177.3">GPIO11</text>
<text x="102.6" y="179.8">GPIO8</text>
<text x="144.6" y="177.3">+1.8v_(Output)</text>
<text x="146" y="179.8">WiFi_nDisable</text>
<text x="147.3" y="174.7">+5v_(Input)</text>
<text x="102.6" y="182.3">GPIO9</text>
<text x="102.6" y="184.9">GPIO25</text>
<text x="144.6" y="182.3">+1.8v_(Output)</text>
<text x="147.2" y="184.9">BT_nDisable</text>
<text x="102.6" y="187.4">GND</text>
<text x="102.6" y="190">GND</text>
<text x="148.9" y="190">nRPIBOOT</text>
<text x="150.3" y="187.4">RUN_PG</text>
<text x="102.6" y="192.5">GPIO10</text>
<text x="102.6" y="195">GPIO24</text>
<text x="102.6" y="197.6">GPIO22</text>
<text x="146.3" y="195">nPI_LED_PWR</text>
<text x="148.7" y="192.5">AnalogIP0</text>
<text x="148.7" y="197.6">AnalogIP1</text>
<text x="102.6" y="200.1">GPIO23</text>
<text x="102.6" y="202.7">GPIO27</text>
<text x="146.1" y="200.1">Camera_GPIO</text>
<text x="153.1" y="202.7">GND</text>
<text x="102.6" y="205.2">GPIO18</text>
<text x="102.6" y="207.7">GPIO17</text>
<text x="148.6" y="205.2">Global_EN</text>
<text x="149.9" y="207.7">nEXTRST</text>
</g>
<g font-size="1.4" fill="#a90000">
<text x="98.4" y="82.3">1</text>
<text x="158.9" y="82.3">51</text>
<text x="98.4" y="84.8">2</text>
<text x="98.4" y="87.4">3</text>
<text x="98.4" y="89.9">4</text>
<text x="158.9" y="84.8">52</text>
<text x="158.9" y="87.4">53</text>
<text x="158.9" y="89.9">54</text>
<text x="98.4" y="92.5">5</text>
<text x="98.4" y="95">6</text>
<text x="158.9" y="92.5">55</text>
<text x="158.9" y="95">56</text>
<text x="98.4" y="97.5">7</text>
<text x="98.4" y="100.1">8</text>
<text x="158.9" y="97.5">57</text>
<text x="158.9" y="100.1">58</text>
<text x="98" y="105.2">10</text>
<text x="98" y="107.7">11</text>
<text x="98.4" y="102.6">9</text>
<text x="158.9" y="102.6">59</text>
<text x="158.9" y="105.2">60</text>
<text x="158.9" y="107.7">61</text>
<text x="98" y="110.2">12</text>
<text x="98" y="112.8">13</text>
<text x="158.9" y="110.2">62</text>
<text x="158.9" y="112.8">63</text>
<text x="98" y="115.3">14</text>
<text x="98" y="117.9">15</text>
<text x="158.9" y="115.3">64</text>
<text x="158.9" y="117.9">65</text>
<text x="98" y="120.4">16</text>
<text x="98" y="122.9">17</text>
<text x="98" y="125.5">18</text>
<text x="158.9" y="120.4">66</text>
<text x="158.9" y="122.9">67</text>
<text x="158.9" y="125.5">68</text>
<text x="98" y="128">19</text>
<text x="98" y="130.6">20</text>
<text x="158.9" y="128">69</text>
<text x="158.9" y="130.6">70</text>
<text x="98" y="133.1">21</text>
<text x="98" y="135.6">22</text>
<text x="158.9" y="133.1">71</text>
<text x="158.9" y="135.6">72</text>
<text x="98" y="138.2">23</text>
<text x="98" y="140.7">24</text>
<text x="98" y="143.3">25</text>
<text x="158.9" y="138.2">73</text>
<text x="158.9" y="140.7">74</text>
<text x="158.9" y="143.3">75</text>
<text x="98" y="145.8">26</text>
<text x="98" y="148.3">27</text>
<text x="158.9" y="145.8">76</text>
<text x="158.9" y="148.3">77</text>
<text x="98" y="150.9">28</text>
<text x="98" y="153.4">29</text>
<text x="98" y="156">30</text>
<text x="158.9" y="150.9">78</text>
<text x="158.9" y="153.4">79</text>
<text x="158.9" y="156">80</text>
<text x="98" y="158.5">31</text>
<text x="98" y="161">32</text>
<text x="158.9" y="158.5">81</text>
<text x="158.9" y="161">82</text>
<text x="98" y="163.6">33</text>
<text x="98" y="166.1">34</text>
<text x="158.9" y="163.6">83</text>
<text x="158.9" y="166.1">84</text>
<text x="98" y="168.7">35</text>
<text x="98" y="171.2">36</text>
<text x="98" y="173.7">37</text>
<text x="158.9" y="168.7">85</text>
<text x="158.9" y="171.2">86</text>
<text x="158.9" y="173.7">87</text>
<text x="98" y="176.3">38</text>
<text x="98" y="178.8">39</text>
<text x="158.9" y="176.3">88</text>
<text x="158.9" y="178.8">89</text>
<text x="98" y="181.4">40</text>
<text x="98" y="183.9">41</text>
<text x="158.9" y="181.4">90</text>
<text x="158.9" y="183.9">91</text>
<text x="98" y="186.4">42</text>
<text x="98" y="189">43</text>
<text x="98" y="191.5">44</text>
<text x="158.9" y="186.4">92</text>
<text x="158.9" y="189">93</text>
<text x="158.9" y="191.5">94</text>
<text x="98" y="196.6">46</text>
<text x="158.9" y="194.1">95</text>
<text x="158.9" y="196.6">96</text>
<text x="98" y="199.1">47</text>
<text x="98" y="201.7">48</text>
<text x="158.9" y="199.1">97</text>
<text x="158.9" y="201.7">98</text>
<text x="98" y="204.2">49</text>
<text x="98" y="206.8">50</text>
<text x="158.4" y="206.8">100</text>
<text x="158.9" y="204.2">99</text>
</g>
<text font-size="1.4" fill="#840000" x="98" y="194.1">45</text>
<g font-size="1.2" fill="#840000">
<text x="87.3" y="83.3">GND</text>
<text x="173.7" y="83.3">CM4_RX</text>
<text x="87.3" y="85.8">GND</text>
<text x="173.7" y="85.8">GND</text>
<text x="173.7" y="88.3">GND</text>
<text x="173.7" y="93.4">CM4_TX</text>
<text x="87.3" y="98.5">GND</text>
<text x="87.3" y="101">GND</text>
<text x="173.7" y="103.6">GND</text>
<text x="173.7" y="106.1">GND</text>
<text x="87.3" y="113.7">GND</text>
<text x="87.3" y="116.3">GND</text>
<text x="173.7" y="118.8">GND</text>
<text x="173.7" y="121.4">GND</text>
<text x="87.3" y="136.6">GND</text>
<text x="173.7" y="134.1">GND</text>
<text x="87.3" y="139.1">GND</text>
<text x="87.3" y="141.7">AMP_ENABLE</text>
<text x="173.7" y="141.7">GND</text>
<text x="87.3" y="144.2">I2S_DATA</text>
<text x="87.3" y="146.8">I2S_LRCLK</text>
<text x="173.7" y="149.3">+5V_CORE</text>
<text x="173.7" y="154.4">+5V_CORE</text>
<text x="173.7" y="151.8">+3V3_CM4</text>
<text x="173.7" y="156.9">DSI_SCL</text>
<text x="173.7" y="159.5">+5V_CORE</text>
<text x="87.3" y="162">GND</text>
<text x="87.3" y="164.5">GND</text>
<text x="173.7" y="164.5">+5V_CORE</text>
<text x="173.7" y="162">DSI_SDA</text>
<text x="173.7" y="167.1">+3V3_CM4</text>
<text x="173.7" y="172.2">+3V3_CM4</text>
<text x="173.7" y="169.6">+5V_CORE</text>
<text x="173.7" y="177.2">+1V8_CM4</text>
<text x="173.7" y="174.7">+5V_CORE</text>
<text x="173.7" y="184.9">GND</text>
<text x="173.7" y="182.3">+1V8_CM4</text>
<text x="87.3" y="189.9">GND</text>
<text x="87.3" y="187.4">GND</text>
<text x="173.7" y="189.9">RPIBOOT_N</text>
<text x="87.3" y="197.6">DISPLAY_FAULT_N</text>
<text x="87.3" y="195">USB_VBUS_SENSE</text>
<text x="87.3" y="200.1">CM4_HALTED</text>
<text x="87.3" y="202.6">C3_BOOT_DRIVE</text>
<text x="173.7" y="202.6">GND</text>
<text x="87.3" y="207.7">C3_RESET_DRIVE</text>
<text x="87.3" y="205.2">I2S_BCLK</text>
<text x="173.7" y="205.2">CM4_GLOBAL_EN</text>
</g>
</svg>
